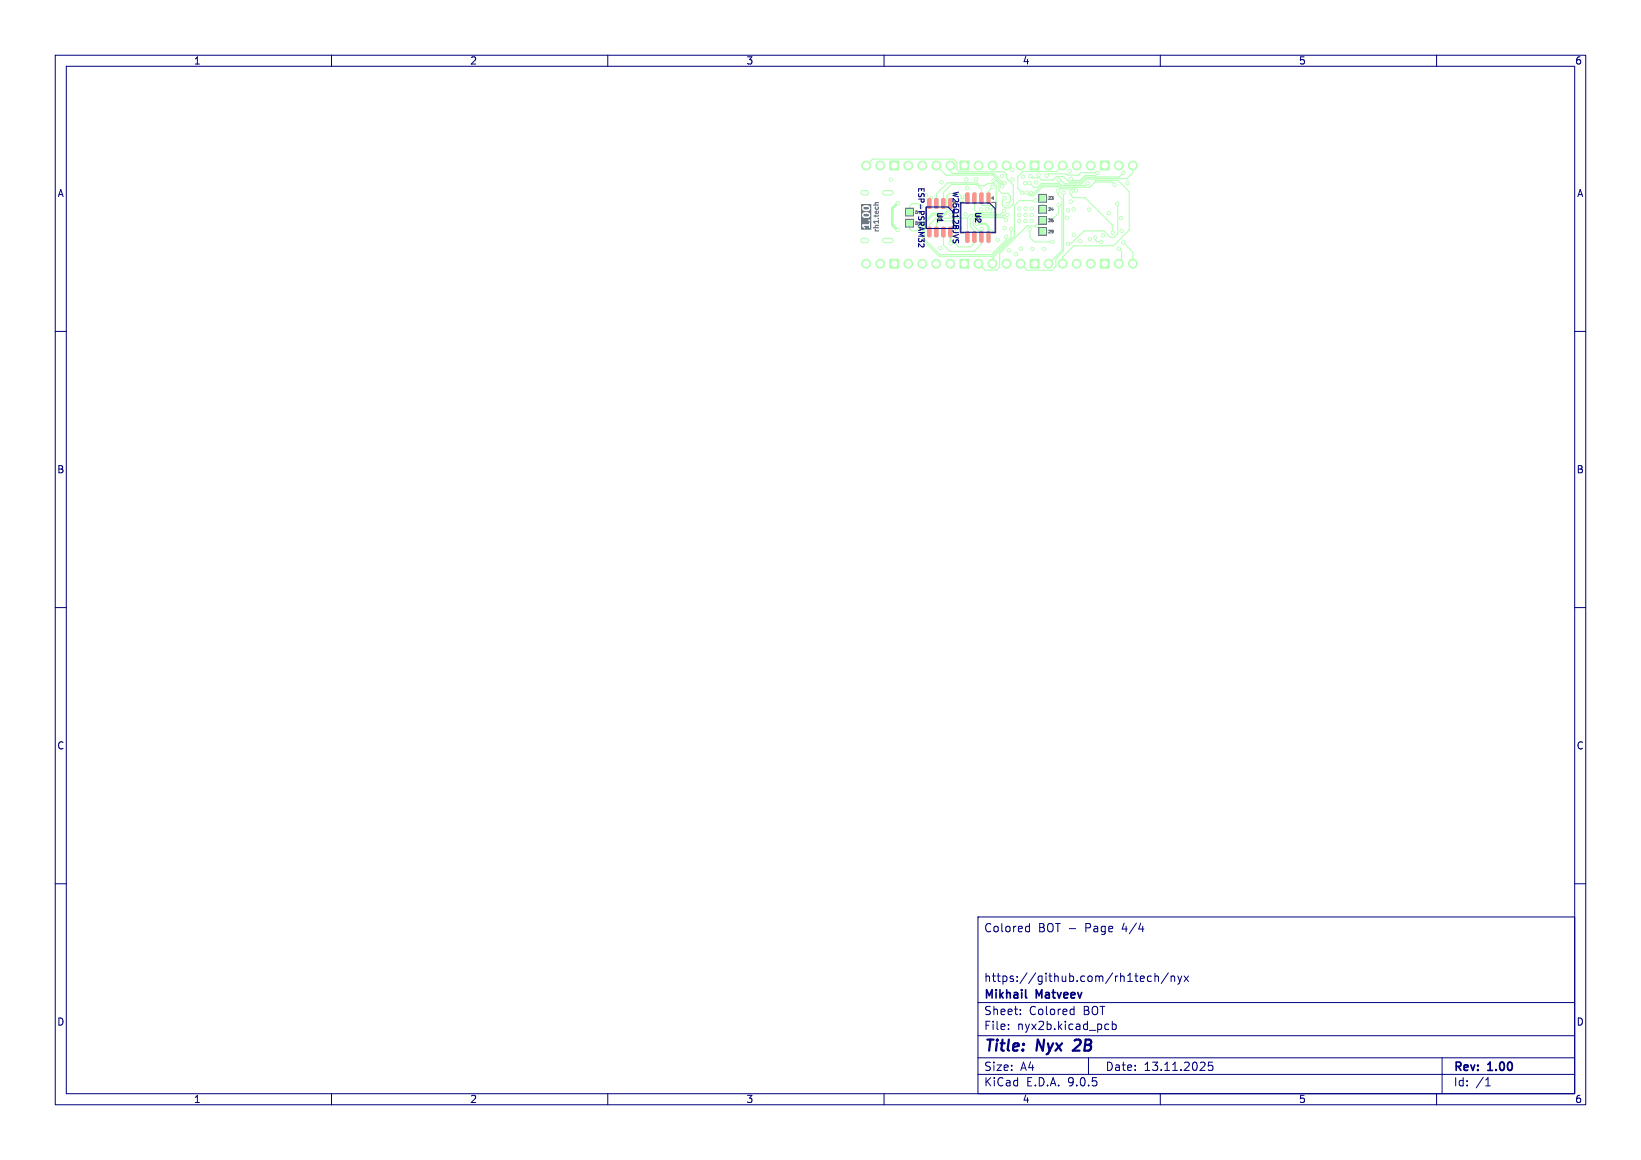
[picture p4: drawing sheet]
<svg xmlns="http://www.w3.org/2000/svg" width="297mm" height="210mm" viewBox="0 0 297 210" stroke-linecap="round" stroke-linejoin="round" font-family="sans-serif">
<path d="M156.2 34.9h.6M160.1 34.9h1.1M156.2 43.5h.6M160.1 43.5h1.1" fill="none" stroke="#b3ffb3" stroke-width="1"/>
<g fill="#b3ffb3" stroke="#b3ffb3" stroke-width=".18">
<path d="M161 29.2h1.6v1.6h-1.6z"/>
<path d="M173.7 29.2h1.6v1.6h-1.6z"/>
<path d="M186.4 29.2h1.6v1.6h-1.6z"/>
<path d="M199.1 29.2h1.6v1.6h-1.6z"/>
<path d="M199.1 46.9h1.6v1.6h-1.6z"/>
<path d="M186.4 46.9h1.6v1.6h-1.6z"/>
<path d="M173.7 46.9h1.6v1.6h-1.6z"/>
<path d="M161 46.9h1.6v1.6h-1.6z"/>
<path d="M178.7 35h.5l-.1 1.8h-.5z"/>
<path d="M177.4 35h.5l-.1 1.8h-.5z"/>
<path d="M176.1 35h.6l-.1 1.8h-.5z"/>
<path d="M174.8 35h.6l-.1 1.8h-.5z"/>
<path d="M174.8 42h.6l-.1 1.8h-.5z"/>
<path d="M176.1 42h.6l-.1 1.8h-.5z"/>
<path d="M177.4 42h.5l-.1 1.8h-.5z"/>
<path d="M178.7 42h.5l-.1 1.8h-.5z"/>
<path d="M170.5 36l.5 .1-.1 1.6-.4-.1z"/>
<path d="M169.2 36l.6 .1-.1 1.6-.5-.1z"/>
<path d="M167.9 36l.6 .1-.1 1.6-.5-.1z"/>
<path d="M167.9 41.2h.6l-.1 1.7-.5-.1z"/>
<path d="M169.2 41.2h.6l-.1 1.7-.5-.1z"/>
<path d="M170.5 41.2h.5l-.1 1.7-.4-.1z"/>
<path d="M188.2 35.4h1v1h-1z"/>
<path d="M188.2 37.4h1v1h-1z"/>
<path d="M188.2 39.4h1v1h-1z"/>
<path d="M188.2 41.4h1v1h-1z"/>
<path d="M164.1 37.9h1v1h-1z"/>
<path d="M164.1 39.9h1v1h-1z"/>
<circle cx="184.5" cy="37.8" r=".3"/>
<circle cx="185.6" cy="37.8" r=".3"/>
<circle cx="186.7" cy="37.8" r=".3"/>
<circle cx="184.5" cy="38.9" r=".3"/>
<circle cx="185.6" cy="38.9" r=".3"/>
<circle cx="186.7" cy="38.9" r=".3"/>
<circle cx="184.5" cy="40" r=".3"/>
<circle cx="185.6" cy="40" r=".3"/>
<circle cx="186.7" cy="40" r=".3"/>
<circle cx="156.8" cy="30" r=".8"/>
<circle cx="159.3" cy="30" r=".8"/>
<circle cx="164.4" cy="30" r=".8"/>
<circle cx="166.9" cy="30" r=".8"/>
<circle cx="169.5" cy="30" r=".8"/>
<circle cx="172" cy="30" r=".8"/>
<circle cx="177.1" cy="30" r=".8"/>
<circle cx="179.6" cy="30" r=".8"/>
<circle cx="182.2" cy="30" r=".8"/>
<circle cx="184.7" cy="30" r=".8"/>
<circle cx="189.8" cy="30" r=".8"/>
<circle cx="192.3" cy="30" r=".8"/>
<circle cx="194.9" cy="30" r=".8"/>
<circle cx="197.4" cy="30" r=".8"/>
<circle cx="202.5" cy="30" r=".8"/>
<circle cx="205" cy="30" r=".8"/>
<circle cx="205" cy="47.7" r=".8"/>
<circle cx="202.5" cy="47.7" r=".8"/>
<circle cx="197.4" cy="47.7" r=".8"/>
<circle cx="194.9" cy="47.7" r=".8"/>
<circle cx="192.3" cy="47.7" r=".8"/>
<circle cx="189.8" cy="47.7" r=".8"/>
<circle cx="184.7" cy="47.7" r=".8"/>
<circle cx="182.2" cy="47.7" r=".8"/>
<circle cx="179.6" cy="47.7" r=".8"/>
<circle cx="177.1" cy="47.7" r=".8"/>
<circle cx="172" cy="47.7" r=".8"/>
<circle cx="169.5" cy="47.7" r=".8"/>
<circle cx="166.9" cy="47.7" r=".8"/>
<circle cx="164.4" cy="47.7" r=".8"/>
<circle cx="159.3" cy="47.7" r=".8"/>
<circle cx="156.8" cy="47.7" r=".8"/>
<circle cx="170.4" cy="33" r=".3"/>
<circle cx="181.8" cy="41.3" r=".3"/>
<circle cx="177.6" cy="37.9" r=".3"/>
<circle cx="202.9" cy="39.5" r=".3"/>
<circle cx="195.5" cy="43.7" r=".3"/>
<circle cx="194.4" cy="42.5" r=".3"/>
<circle cx="188" cy="31.6" r=".3"/>
<circle cx="175" cy="34" r=".3"/>
<circle cx="174.6" cy="35.6" r=".3"/>
<circle cx="193.6" cy="30.9" r=".3"/>
<circle cx="173.8" cy="41.3" r=".3"/>
<circle cx="197.2" cy="38" r=".3"/>
<circle cx="170.2" cy="44.9" r=".3"/>
<circle cx="183.2" cy="30.7" r=".3"/>
<circle cx="193.3" cy="38.1" r=".3"/>
<circle cx="203" cy="41.8" r=".3"/>
<circle cx="176.7" cy="32.4" r=".3"/>
<circle cx="180.6" cy="43.4" r=".3"/>
<circle cx="204.1" cy="33.1" r=".3"/>
<circle cx="199.6" cy="42.6" r=".3"/>
<circle cx="200.7" cy="38.6" r=".3"/>
<circle cx="167.6" cy="35.4" r=".3"/>
<circle cx="185.2" cy="32" r=".3"/>
<circle cx="168.5" cy="35.9" r=".3"/>
<circle cx="174.8" cy="38.8" r=".3"/>
<circle cx="189" cy="45.1" r=".3"/>
<circle cx="179.4" cy="41.9" r=".3"/>
<circle cx="181.4" cy="31.9" r=".3"/>
<circle cx="182.6" cy="45.3" r=".3"/>
<circle cx="186.9" cy="45" r=".3"/>
<circle cx="178.6" cy="37.9" r=".3"/>
<circle cx="197.3" cy="43.3" r=".3"/>
<circle cx="193.8" cy="36.5" r=".3"/>
<circle cx="176.8" cy="40.5" r=".3"/>
<circle cx="183.2" cy="32.5" r=".3"/>
<circle cx="161.2" cy="32.5" r=".3"/>
<circle cx="187.6" cy="33" r=".3"/>
<circle cx="174.9" cy="32.5" r=".3"/>
<circle cx="194.3" cy="37.9" r=".3"/>
<circle cx="172.1" cy="44.1" r=".3"/>
<circle cx="183.9" cy="46" r=".3"/>
<circle cx="162.5" cy="36.8" r=".3"/>
<circle cx="162.5" cy="41.7" r=".3"/>
<circle cx="179.8" cy="32.7" r=".3"/>
<circle cx="182.4" cy="37" r=".3"/>
<circle cx="179.6" cy="33.8" r=".3"/>
<circle cx="182.1" cy="42.9" r=".3"/>
<circle cx="202.2" cy="36.9" r=".3"/>
<circle cx="186.4" cy="41.5" r=".3"/>
<circle cx="190.5" cy="43.8" r=".3"/>
<circle cx="193.3" cy="44.1" r=".3"/>
<circle cx="183" cy="41.5" r=".3"/>
<circle cx="174" cy="36.2" r=".3"/>
<circle cx="182.3" cy="38.9" r=".3"/>
<circle cx="179.7" cy="38.2" r=".3"/>
<circle cx="179.3" cy="37.5" r=".3"/>
<circle cx="193.8" cy="34.8" r=".3"/>
<circle cx="203.3" cy="43.9" r=".3"/>
<circle cx="201.4" cy="42.1" r=".3"/>
<circle cx="181.8" cy="35.9" r=".3"/>
<circle cx="181.8" cy="33.1" r=".3"/>
<circle cx="181.4" cy="33.7" r=".3"/>
<circle cx="186.5" cy="31.9" r=".3"/>
<circle cx="186.6" cy="34.9" r=".3"/>
<circle cx="201.8" cy="33.5" r=".3"/>
<circle cx="191.5" cy="34.6" r=".3"/>
<circle cx="185" cy="34.9" r=".3"/>
<circle cx="185.8" cy="34.9" r=".3"/>
<circle cx="194.8" cy="34.5" r=".3"/>
<circle cx="186.3" cy="33.1" r=".3"/>
<circle cx="196.8" cy="33.2" r=".3"/>
<circle cx="187.7" cy="40.9" r=".3"/>
<circle cx="187.4" cy="36.3" r=".3"/>
<circle cx="192.5" cy="34.9" r=".3"/>
<circle cx="203.3" cy="31.3" r=".3"/>
<circle cx="193.8" cy="32.4" r=".3"/>
<circle cx="188.7" cy="37.3" r=".3"/>
<circle cx="189.4" cy="35.9" r=".3"/>
<circle cx="191.6" cy="32.6" r=".3"/>
<circle cx="189.4" cy="41.9" r=".3"/>
<circle cx="198.6" cy="31.3" r=".3"/>
<circle cx="199.3" cy="43.8" r=".3"/>
<circle cx="202.5" cy="45" r=".3"/>
<circle cx="189.4" cy="31.8" r=".3"/>
<circle cx="198.2" cy="43" r=".3"/>
<circle cx="182.1" cy="39.8" r=".3"/>
<circle cx="193.1" cy="39.4" r=".3"/>
<circle cx="177.7" cy="41.5" r=".3"/>
<circle cx="184.7" cy="45" r=".3"/>
<circle cx="185.6" cy="33.2" r=".3"/>
<circle cx="181.7" cy="38.2" r=".3"/>
<circle cx="191.6" cy="37.1" r=".3"/>
</g>
<g fill="none" stroke="#b3ffb3" stroke-width=".2">
<path d="M156.8 30l1.1-1.2h14.7l.6 .6v1.3l.4 .4h8.1l.5 .5v.7l1.2 1.2v3.4l-.7 .8h-.7l-.6-.6v-.8l.4-.4M166.2 36.9h-1.1l-.5 .5v1M169.5 30l1.7 1.7h8.5l1.5 1.5v.4l.2 .1M169.5 36.9v-1.8l2-2h5.3l.6 .5h.9l.4-.3h1.2l.4 .3v3.9l-1 1h-2.4M170.7 36.9v-2l1.5-1.5h4.5l.9 .9v2.7l.2 .2h1.2l.3 .3M171.8 35.1l-.4 .4v2.7l-.4 .4h-2.2l-1.8 1.8v3l3 3h9.6l3.4-3.5v-1.4M172 30v1.1l.4 .3h7.4l1.7 1.7h.3M172 38l-.9 .9h-2.2l-1.6 1.6v2.8l2.8 2.8h9.3l2.7-2.7v-.5M172.1 33.1h.1M173.5 35.1l.5 .5v.6M175.1 39.4v3.5M176.2 39.7v1.1l1.4 1.5"/>
<path d="M176.4 35.9v2.1M176.5 39.4h5.2l.4 .4M179.6 33.8l-.7 .8v1.3M179.8 32.7h.5l.5 .5v1.3l.5 .5h1.1l.5 .5v.9l-.5 .6M181.7 38.2l-.6 .6h-5.4l-.7 .7h-5.6l-1.2 1.2v1.3M182.3 38.9h-.5l-.2 .2h-5.5l-.5 .5v1.4l.8 .8v2.2l-.7 .7h-2.2l-.5-.5v-3.4M182.3 38.9h.1M186.3 33.1l.8 .8h.6l.8-.7h3.3l.4 .4h4.2l.4-.4M187.4 36.3h-2.9l-.9 .9v5.6l-3.9 3.8-.1 .5M191.5 34.7v.5l.7 .8v9.3l-2.4 2.4M191.6 37.1v1.5l-1 1h-1.5M191.6 32.6h.4l.7 .7h3l.9-.9h1.4l.2 .2h4.1l2.1 2.1v7l-2.9 2.8h-7.1l-2.1 2v1"/>
<path d="M192.3 30l-1 1h-6.1l-1 1v2.1l.8 .8M192.5 34.9v10.6l-1.4 1.4v1.3l-.7 .7h-4.5l-1.2-1.2M193.8 34.8v.5l.5 .5h2.1l4.9 4.9v1.3l.1 .1M194.4 33.9h.1M194.6 33.6h.1M194.7 33.3h.1M194.8 34.5h-.2l-.3-.3h-2.4l-.4-.4h-2.8l-1.6 1.7h-.7l-.6-.6M194.8 33h.1M194.9 32.7h.1M198.6 31.3h-3l-.4 .4h-2l-.2-.2h-3.2l-.4 .3M201.8 33.5l-.6-.6h-3l-.9 1h-5.3l-.4-.4h-3l-1.4 1.4h-.6M202.2 36.9l.1 .1v5.3l-.6 .7h-.8l-1.1-1.2h-3.6l-2.2 2.2-.7 .1"/>
<path d="M203.3 31.3l-.7 .7h-4.1l-.2-.2h-1.9l-.9 .9h-1.4l-.3-.3M205 30v1.3l-1 1h-5.6l-.3-.2h-1.6l-.9 .9h-2.1l-1-1.1h-1.3l-.6 .7h-2.1l-.4-.4h-1.3l-.3-.3M164.6 40.4v1l.4 .4h1M170.7 42v2.3l1.2 1.2h4.4l1.3-1.3v-1.3M172.2 40h-2.2l-.5 .5v1.5M178.9 41.9h.1M178.9 41.9h.5M186.4 41.5v1.5l.8 .8h3.3M187.7 40.9h-1.8l-5 5v2.5l-.5 .5h-2.2l-1.1-1.2M198.2 43v.4l.4 .4h.7M202.5 45l.5 .5v1.7l-.5 .5M203.3 43.9l1.7 1.7v2.1"/>
</g>
<path d="M172 42l.1 2.1M176.8 40.5h1.5l.6 .6v1.8" fill="none" stroke="#b3ffb3" stroke-width=".4"/>
<path d="M162.5 36.8l-1 .9v3l1 1" fill="none" stroke="#b3ffb3" stroke-width=".5"/>
<g fill="#fff" stroke="#fff" stroke-width=".18">
<circle cx="170.4" cy="33" r=".15"/>
<circle cx="181.8" cy="41.3" r=".15"/>
<circle cx="177.6" cy="37.9" r=".15"/>
<circle cx="202.9" cy="39.5" r=".15"/>
<circle cx="195.5" cy="43.7" r=".15"/>
<circle cx="194.4" cy="42.5" r=".15"/>
<circle cx="188" cy="31.6" r=".15"/>
<circle cx="175" cy="34" r=".15"/>
<circle cx="174.6" cy="35.6" r=".15"/>
<circle cx="193.6" cy="30.9" r=".15"/>
<circle cx="173.8" cy="41.3" r=".15"/>
<circle cx="197.2" cy="38" r=".15"/>
<circle cx="170.2" cy="44.9" r=".15"/>
<circle cx="183.2" cy="30.7" r=".15"/>
<circle cx="193.3" cy="38.1" r=".15"/>
<circle cx="203" cy="41.8" r=".15"/>
<circle cx="176.7" cy="32.4" r=".15"/>
<circle cx="180.6" cy="43.4" r=".15"/>
<circle cx="204.1" cy="33.1" r=".15"/>
<circle cx="199.6" cy="42.6" r=".15"/>
<circle cx="200.7" cy="38.6" r=".15"/>
<circle cx="167.6" cy="35.4" r=".15"/>
<circle cx="185.2" cy="32" r=".15"/>
<circle cx="168.5" cy="35.9" r=".15"/>
<circle cx="174.8" cy="38.8" r=".15"/>
<circle cx="189" cy="45.1" r=".15"/>
<circle cx="179.4" cy="41.9" r=".15"/>
<circle cx="181.4" cy="31.9" r=".15"/>
<circle cx="182.6" cy="45.3" r=".15"/>
<circle cx="186.9" cy="45" r=".15"/>
<circle cx="178.6" cy="37.9" r=".15"/>
<circle cx="197.3" cy="43.3" r=".15"/>
<circle cx="193.8" cy="36.5" r=".15"/>
<circle cx="176.8" cy="40.5" r=".15"/>
<circle cx="183.2" cy="32.5" r=".15"/>
<circle cx="161.2" cy="32.5" r=".15"/>
<circle cx="187.6" cy="33" r=".15"/>
<circle cx="174.9" cy="32.5" r=".15"/>
<circle cx="194.3" cy="37.9" r=".15"/>
<circle cx="172.1" cy="44.1" r=".15"/>
<circle cx="183.9" cy="46" r=".15"/>
<circle cx="162.5" cy="36.8" r=".15"/>
<circle cx="162.5" cy="41.7" r=".15"/>
<circle cx="179.8" cy="32.7" r=".15"/>
<circle cx="182.4" cy="37" r=".15"/>
<circle cx="179.6" cy="33.8" r=".15"/>
<circle cx="182.1" cy="42.9" r=".15"/>
<circle cx="202.2" cy="36.9" r=".15"/>
<circle cx="186.4" cy="41.5" r=".15"/>
<circle cx="190.5" cy="43.8" r=".15"/>
<circle cx="193.3" cy="44.1" r=".15"/>
<circle cx="183" cy="41.5" r=".15"/>
<circle cx="174" cy="36.2" r=".15"/>
<circle cx="182.3" cy="38.9" r=".15"/>
<circle cx="179.7" cy="38.2" r=".15"/>
<circle cx="179.3" cy="37.5" r=".15"/>
<circle cx="193.8" cy="34.8" r=".15"/>
<circle cx="203.3" cy="43.9" r=".15"/>
<circle cx="201.4" cy="42.1" r=".15"/>
<circle cx="181.8" cy="35.9" r=".15"/>
<circle cx="181.8" cy="33.1" r=".15"/>
<circle cx="181.4" cy="33.7" r=".15"/>
<circle cx="186.5" cy="31.9" r=".15"/>
<circle cx="186.6" cy="34.9" r=".15"/>
<circle cx="201.8" cy="33.4" r=".15"/>
<circle cx="191.5" cy="34.7" r=".15"/>
<circle cx="185" cy="34.9" r=".15"/>
<circle cx="185.8" cy="34.9" r=".15"/>
<circle cx="194.8" cy="34.5" r=".15"/>
<circle cx="186.3" cy="33.1" r=".15"/>
<circle cx="196.8" cy="33.2" r=".15"/>
<circle cx="187.7" cy="40.9" r=".15"/>
<circle cx="187.4" cy="36.3" r=".15"/>
<circle cx="192.5" cy="34.9" r=".15"/>
<circle cx="203.3" cy="31.3" r=".15"/>
<circle cx="193.8" cy="32.4" r=".15"/>
<circle cx="188.7" cy="37.3" r=".15"/>
<circle cx="189.4" cy="35.9" r=".15"/>
<circle cx="191.6" cy="32.6" r=".15"/>
<circle cx="189.4" cy="41.9" r=".15"/>
<circle cx="198.6" cy="31.3" r=".15"/>
<circle cx="199.3" cy="43.8" r=".15"/>
<circle cx="202.5" cy="45" r=".15"/>
<circle cx="189.4" cy="31.8" r=".15"/>
<circle cx="198.2" cy="43" r=".15"/>
<circle cx="182.1" cy="39.8" r=".15"/>
<circle cx="193.1" cy="39.4" r=".15"/>
<circle cx="177.7" cy="41.4" r=".15"/>
<circle cx="184.7" cy="45" r=".15"/>
<circle cx="185.6" cy="33.2" r=".15"/>
<circle cx="181.7" cy="38.2" r=".15"/>
<circle cx="191.6" cy="37.1" r=".15"/>
<circle cx="160.2" cy="42.1" r=".32"/>
<circle cx="160.2" cy="36.3" r=".32"/>
<circle cx="184.5" cy="37.8" r=".15"/>
<circle cx="185.6" cy="37.8" r=".15"/>
<circle cx="186.7" cy="37.8" r=".15"/>
<circle cx="184.5" cy="38.9" r=".15"/>
<circle cx="185.6" cy="38.9" r=".15"/>
<circle cx="186.7" cy="38.9" r=".15"/>
<circle cx="184.5" cy="40" r=".15"/>
<circle cx="185.6" cy="40" r=".15"/>
<circle cx="186.7" cy="40" r=".15"/>
<circle cx="156.8" cy="30" r=".5"/>
<circle cx="159.3" cy="30" r=".5"/>
<circle cx="161.8" cy="30" r=".5"/>
<circle cx="164.4" cy="30" r=".5"/>
<circle cx="166.9" cy="30" r=".5"/>
<circle cx="169.5" cy="30" r=".5"/>
<circle cx="172" cy="30" r=".5"/>
<circle cx="174.5" cy="30" r=".5"/>
<circle cx="177.1" cy="30" r=".5"/>
<circle cx="179.6" cy="30" r=".5"/>
<circle cx="182.2" cy="30" r=".5"/>
<circle cx="184.7" cy="30" r=".5"/>
<circle cx="187.2" cy="30" r=".5"/>
<circle cx="189.8" cy="30" r=".5"/>
<circle cx="192.3" cy="30" r=".5"/>
<circle cx="194.9" cy="30" r=".5"/>
<circle cx="197.4" cy="30" r=".5"/>
<circle cx="199.9" cy="30" r=".5"/>
<circle cx="202.5" cy="30" r=".5"/>
<circle cx="205" cy="30" r=".5"/>
<circle cx="205" cy="47.7" r=".5"/>
<circle cx="202.5" cy="47.7" r=".5"/>
<circle cx="199.9" cy="47.7" r=".5"/>
<circle cx="197.4" cy="47.7" r=".5"/>
<circle cx="194.9" cy="47.7" r=".5"/>
<circle cx="192.3" cy="47.7" r=".5"/>
<circle cx="189.8" cy="47.7" r=".5"/>
<circle cx="187.2" cy="47.7" r=".5"/>
<circle cx="184.7" cy="47.7" r=".5"/>
<circle cx="182.2" cy="47.7" r=".5"/>
<circle cx="179.6" cy="47.7" r=".5"/>
<circle cx="177.1" cy="47.7" r=".5"/>
<circle cx="174.5" cy="47.7" r=".5"/>
<circle cx="172" cy="47.7" r=".5"/>
<circle cx="169.5" cy="47.7" r=".5"/>
<circle cx="166.9" cy="47.7" r=".5"/>
<circle cx="164.4" cy="47.7" r=".5"/>
<circle cx="161.8" cy="47.7" r=".5"/>
<circle cx="159.3" cy="47.7" r=".5"/>
<circle cx="156.8" cy="47.7" r=".5"/>
</g>
<path d="M156.2 34.9h.6M160.1 34.9h1.1M156.2 43.5h.6M160.1 43.5h1.1" fill="none" stroke="#fff" stroke-width=".6"/>
<g fill="#ff8a8a" stroke="#ff8a8a" stroke-width=".18">
<path d="M178.7 35h.5l-.1 1.8h-.5z"/>
<path d="M177.4 35h.5l-.1 1.8h-.5z"/>
<path d="M176.1 35h.6l-.1 1.8h-.5z"/>
<path d="M174.8 35h.6l-.1 1.8h-.5z"/>
<path d="M174.8 42h.6l-.1 1.8h-.5z"/>
<path d="M176.1 42h.6l-.1 1.8h-.5z"/>
<path d="M177.4 42h.5l-.1 1.8h-.5z"/>
<path d="M178.7 42h.5l-.1 1.8h-.5z"/>
<path d="M170.5 36l.5 .1-.1 1.6-.4-.1z"/>
<path d="M169.2 36l.6 .1-.1 1.6-.5-.1z"/>
<path d="M167.9 36l.6 .1-.1 1.6-.5-.1z"/>
<path d="M167.9 41.2h.6l-.1 1.7-.5-.1z"/>
<path d="M169.2 41.2h.6l-.1 1.7-.5-.1z"/>
<path d="M170.5 41.2h.5l-.1 1.7-.4-.1z"/>
</g>
<g fill="#626262">
<path d="M156.3 38.8l.8-.1 .2 .3-.3 .2h-.6l-.1-.2z"/>
<path d="M156.3 37.6l.8-.1 .2 .2-.3 .2h-.6l-.1-.1z"/>
<path d="M155.8 37h1.9v.7h-.2a.79 .79 0 0 0-.7-.6 .79 .79 0 0 0-.8 .6 .79 .79 0 0 0 .8 .6 .79 .79 0 0 0 .7-.6h.2v1.2h-.2a.79 .79 0 0 0-.7-.5 .79 .79 0 0 0-.8 .5 .79 .79 0 0 0 .8 .6 .79 .79 0 0 0 .7-.6h.2v1h-.2a.19 .19 0 0 0-.3-.2 .2 .2 0 0 0 0 .4 .19 .19 0 0 0 .3-.1l.2-.1v1.4h-.2v-1h-.3v.3h-1.2v.5l.5 .3 .2-.2-.4-.3h.9v.4h.5v.3h-1.9z"/>
<path d="M158.3 41.5h.2l.1 .2h.5v.2h-.8v-.2h.2z"/>
<path d="M158.3 40.8l.8-.1v.2l-.6 .1v.1h.6v.2h-1.1v-.2h.4z"/>
<path d="M158.1 40h.8v-.2h.2v.7h-.2v-.3h-.7l.3 .2-.1 .2-.3-.3z"/>
<path d="M158.1 39h.2v-.1h.2v.1h.4v-.1h.2l-.1 .3h-.5v.1l-.4-.1z"/>
<path d="M158.4 38.2l.3-.1v.5h-.1v-.3l-.1 .2 .3 .1 .2-.5a.38 .38 0 0 1 0 .5 .38 .38 0 0 1-.5 .1 .38 .38 0 0 1-.1-.5z"/>
<path d="M158.4 37.4h.1l.1 .1-.1 .2 .3 .1 .1-.4a.36 .36 0 0 1 .1 .5 .36 .36 0 0 1-.6 0 .36 .36 0 0 1 0-.5z"/>
<path d="M158.3 36.7l.8-.1v.2l-.6 .1v.1h.6v.2h-1.1v-.2h.4z"/>
<circle cx="158.9" cy="39.5" r=".13"/>
</g>
<path d="M163.9 37.7h1.4v1.4h-1.4zM163.9 39.7h1.4v1.4h-1.4zM167.5 37.5v3.9M174.5 36.6h-.7v5.6h.7M179.5 36.6h.7v5.6h-.7M188 35.2h1.4v1.4h-1.4zM188 37.2h1.4v1.4h-1.4zM188 39.2h1.4v1.4h-1.4zM188 41.2h1.4v1.4h-1.4z" fill="none" stroke="#626262" stroke-width=".18"/>
<path d="M179.5 35.9l.3-.3v.5z" fill="#626262" stroke="#626262" stroke-width=".18"/>
<g fill="none" stroke="#000080" stroke-width=".18">
<path d="M10 10h277v190h-277zM12 12h273v186h-273zM60 10v2M110 10v2M160 10v2M210 10v2M260 10v2M167.7 37.5h3.9l1 1v2.9h-4.9zM173.9 36.8h5.2l1 1v4.3h-6.2zM167.2 44.1l.1 .4-.3 .2-.7-.6v.6M172.5 43.5v.3l.2 .2 .2-.1 .1-.3M173.5 43.6l-.1 .4"/>
<path d="M10 60h2M285 60h2M10 110h2M285 110h2M10 160h2M177 166h108v32h-108zM185.9 167.7l.4 .1M186.3 167.2v1.5M186.3 168.6l-.4 .1M206.1 168.2h.9M206.5 177.6h.5M206.5 176.8l.4-.1 .2 .4-.7 .1"/>
<path d="M208.4 176.8l-.4-.1-.3 .3v.4l.1 .2h.6M209 176.8l.2-.1 .4 .1 .1 .9M209 176.2v1.5M211.5 176.1l-1.3 2M212 176.8l.2-.1 .3 .1 .1 .9M212 176.7v1M213.2 176.7l.3 1M213.5 177.7l-.1 .4-.2 .1M213.9 176.7l-.4 1M214.3 176.7l.8 1M215.1 176.7l-.8 1M285 160h2"/>
<path d="M60 198v2M110 198v2M160 198v2M177 194.5h108M177 191.5h108M177 187.5h108M177 181.5h108M182.5 186.3v.1M182.5 185.5v.1M184.7 183.6v.1M184.7 182.8v.1M194 182.7l.4 .1"/>
<path d="M194.4 182.2v1.5M194.4 183.6l-.4 .1M197 191.5v3M200.2 185.4l.5 .1M200.7 186.3l-.5 .1M201.3 185.5l.4-.1 .3 .3v.4l-.1 .2h-.6M201.3 184.9v1.5M210 198v2M219.5 192.3h-.8v.7l.2-.1h.5l.1 .3v.5l-.3 .1-.5-.1M260 198v2M261 191.5v6.5M268.9 196.6h.8"/>
<path d="M269 195.5l.3-.4v1.5"/>
</g>
<path d="M195.4 189.1l-1.2 1.1h1.2" fill="none" stroke="#000080" stroke-width=".4"/>
<path d="M185.6 180.5l.2 .2" fill="none" stroke="#000080" stroke-width=".3"/>
<g font-size="2.8" fill="#000080">
<text x="178" y="190.9">Title:</text>
<text x="187.7" y="190.9">Nyx</text>
<text x="195.2" y="190.9">2B</text>
</g>
<g font-size="2.1" fill="#000080">
<text x="178" y="169">Colored</text>
<text x="187.9" y="169">BOT -</text>
<text x="196.5" y="169">Page</text>
<text x="203.3" y="169">4/4</text>
<text x="178" y="178">https://github.com/rh1tech/nyx</text>
<text x="178" y="184">Sheet:</text>
<text x="178" y="181.2">Mikhail</text>
<text x="186.2" y="184">Colored</text>
<text x="187.6" y="181.2">Matveev</text>
<text x="196.1" y="184">BOT</text>
<text x="178" y="186.7">File:</text>
<text x="184.1" y="186.7">nyx2b.kicad_pcb</text>
<text x="178" y="196.9">KiCad</text>
<text x="178" y="194.1">Size:</text>
<text x="184.7" y="194.1">A4</text>
<text x="185.7" y="196.9">E.D.A.</text>
<text x="193.3" y="196.9">9.0.5</text>
<text x="200" y="194.1">Date:</text>
<text x="207" y="194.1">13.11.2025</text>
<text x="263" y="194.3">Rev:</text>
<text x="263" y="196.9">Id:</text>
<text x="267.1" y="196.9">/1</text>
<text x="269.4" y="194.3">1.00</text>
</g>
<g font-size="1.8" fill="#000080">
<text x="35" y="11.9">1</text>
<text x="85" y="11.9">2</text>
<text x="135" y="11.9">3</text>
<text x="185" y="11.9">4</text>
<text x="235" y="11.9">5</text>
<text x="285" y="11.9">6</text>
<text x="10.3" y="35.9">A</text>
<text x="285.4" y="35.9">A</text>
<text x="10.3" y="85.9">B</text>
<text x="285.3" y="85.9">B</text>
<text x="10.3" y="135.9">C</text>
<text x="285.3" y="135.9">C</text>
<text x="10.3" y="185.9">D</text>
<text x="285.3" y="185.9">D</text>
<text x="35" y="199.9">1</text>
<text x="85" y="199.9">2</text>
<text x="135" y="199.9">3</text>
<text x="185" y="199.9">4</text>
<text x="235" y="199.9">5</text>
<text x="285" y="199.9">6</text>
</g>
<g font-size="1.4" fill="#000080">
<text x="166" y="33.8" transform="rotate(90 166 33.8)">ESP-PSRAM32</text>
<text x="172.2" y="34.5" transform="rotate(90 172.2 34.5)">W25Q128JVS</text>
<text x="169.4" y="38.3" transform="rotate(90 169.4 38.3)">U1</text>
<text x="176.3" y="38.3" transform="rotate(90 176.3 38.3)">U2</text>
</g>
<g font-size=".7" fill="#626262">
<text x="165.6" y="40.8">D-</text>
<text x="165.6" y="38.9">D+</text>
<text x="189.7" y="36.3">23</text>
<text x="189.7" y="40.3">25</text>
<text x="189.7" y="38.3">24</text>
<text x="189.7" y="42.4">29</text>
</g>
<g font-size=".7" fill="#000080">
<text x="169.7" y="38.8" transform="rotate(90 169.7 38.8)">U1</text>
<text x="176.6" y="38.8" transform="rotate(90 176.6 38.8)">U2</text>
</g>
</svg>
